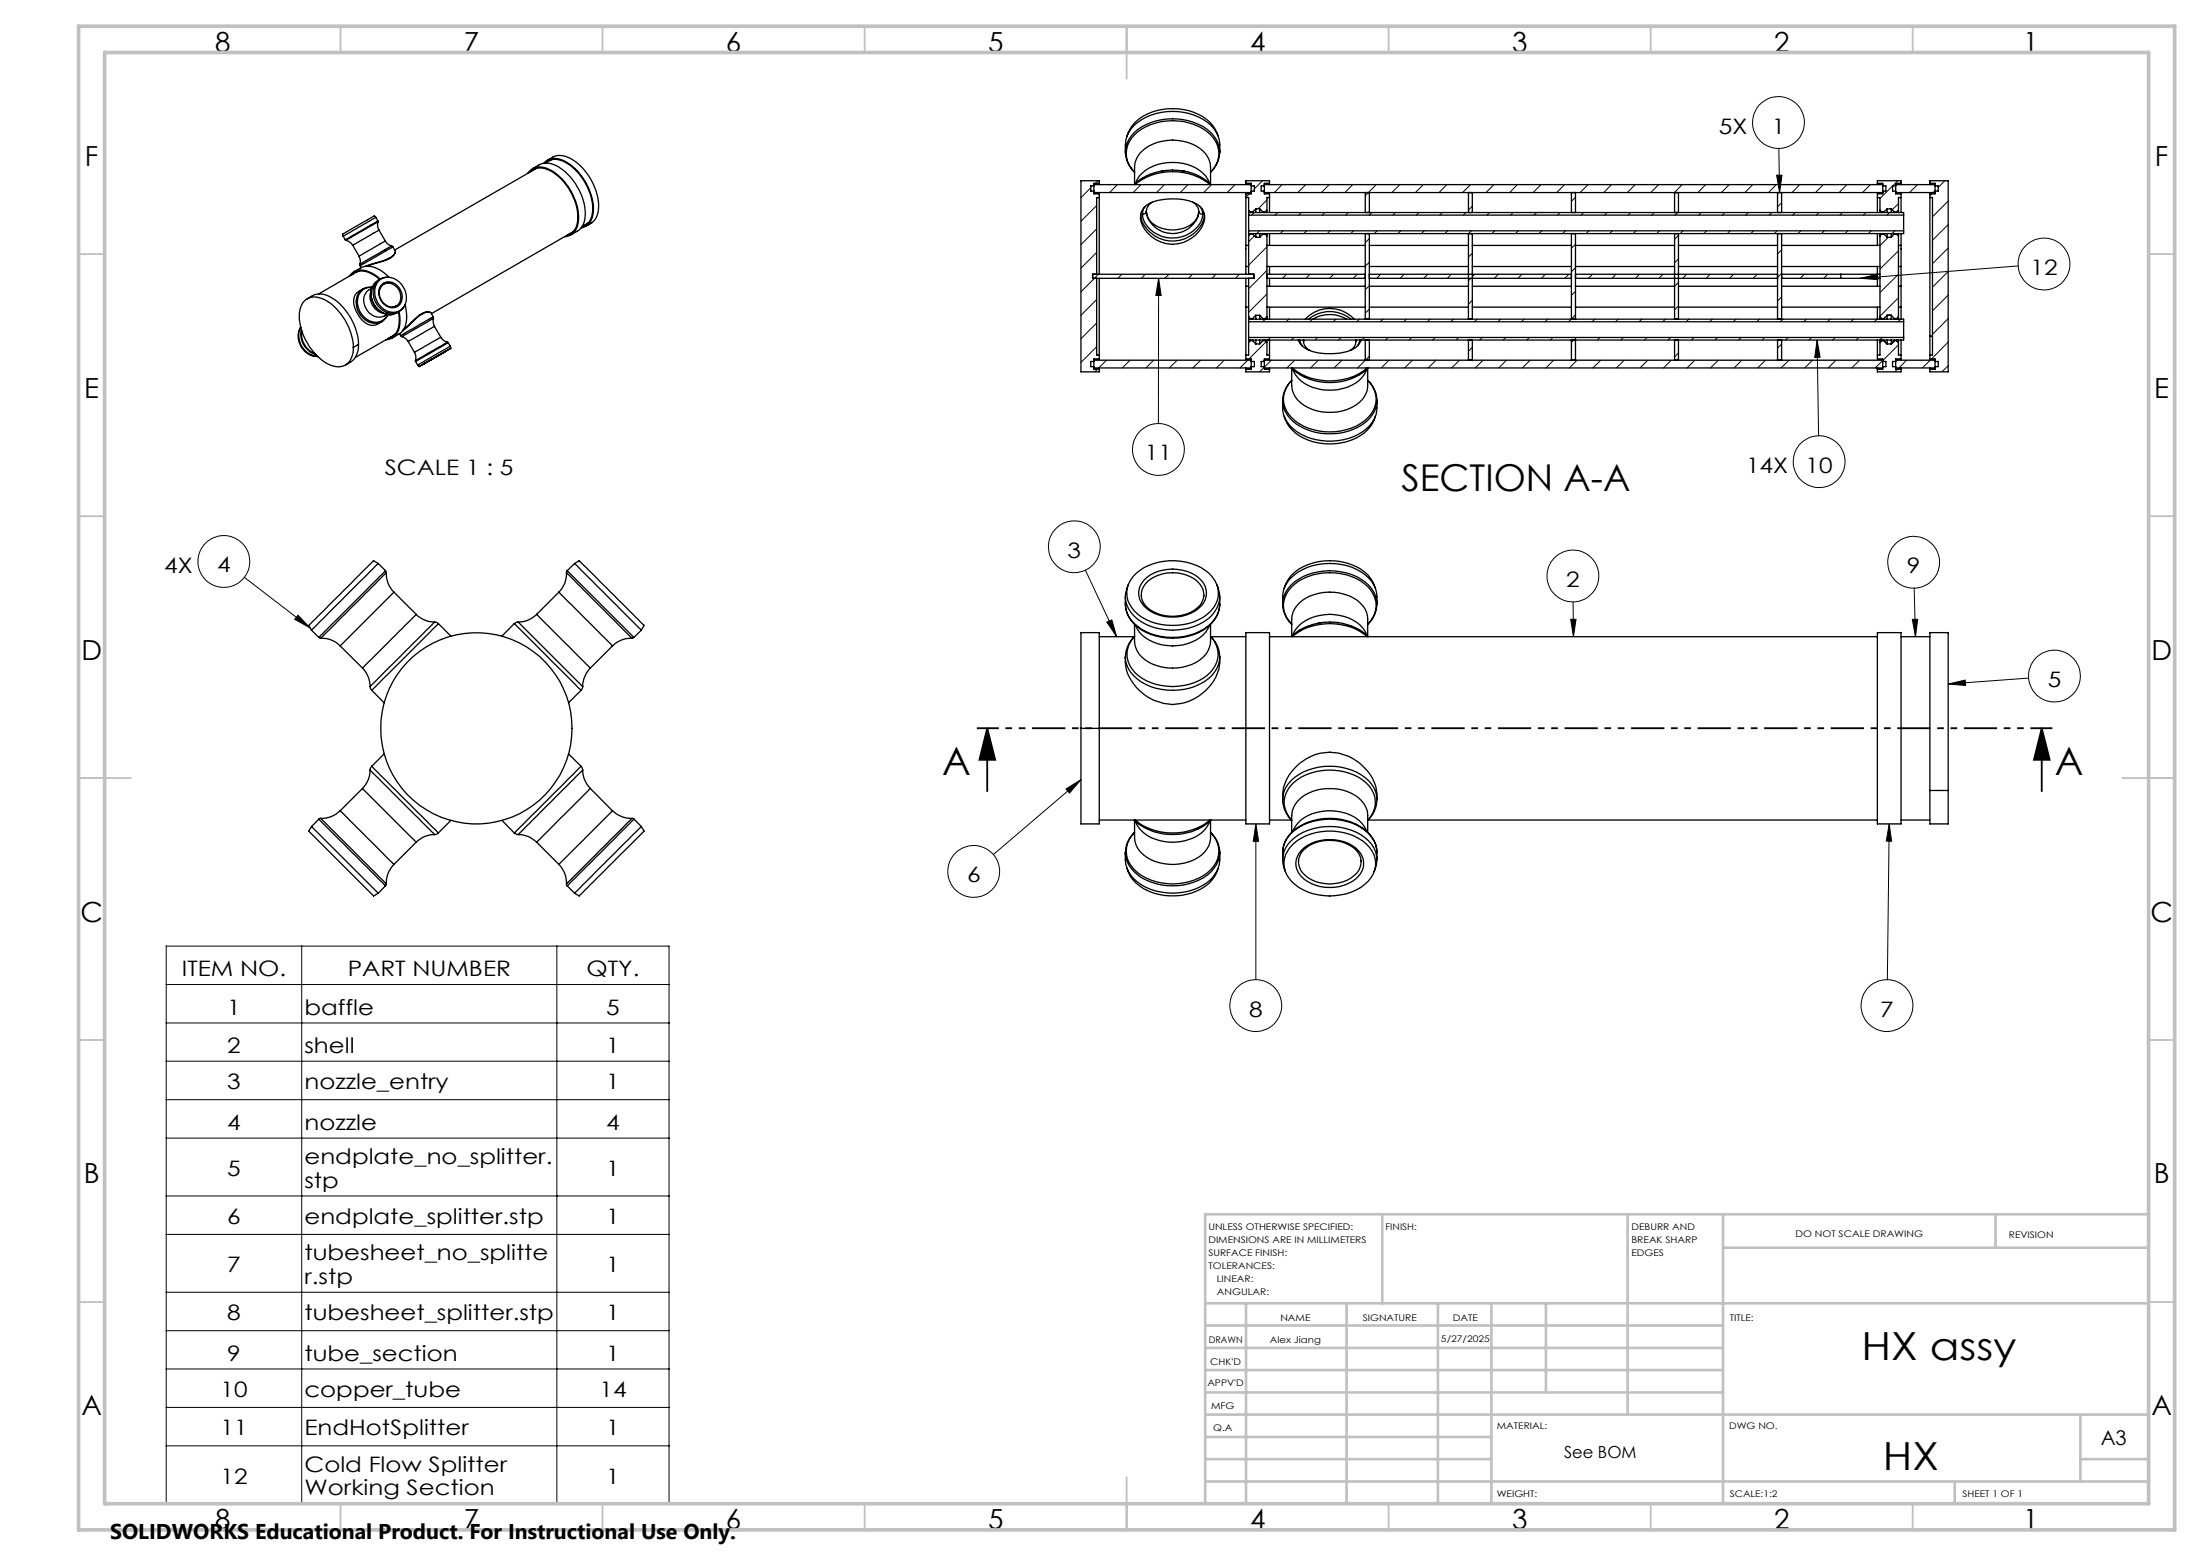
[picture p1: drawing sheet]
<svg xmlns="http://www.w3.org/2000/svg" width="420mm" height="297mm" viewBox="0 0 420 297" stroke-linecap="round" stroke-linejoin="round" font-family="sans-serif">
<g fill="none" stroke="#000" stroke-width=".25">
<path d="M100.7 33.1a2.97 2.97 0 0 1 4-.8 10.8 10.8 0 0 1 5.6 10.3 2.88 2.88 0 0 1-2.6 2.6M101.2 32.8a3.1 3.1 0 0 1 3.9-.1 10.6 10.6 0 0 1 5.1 9.8 2.79 2.79 0 0 1-2 2.4M101.6 32.2a4.2 4.2 0 0 1 5.9 .3 10.8 10.8 0 0 1 4.1 9.4l-.5 1.3a4.4 4.4 0 0 1-2.2 1.6M101.8 32.3l-.3 .3M102.6 32.1l-27.3 15.6M103.8 31.2a3 3 0 0 1 3.9-.5 10.9 10.9 0 0 1 5.4 10.4 2.84 2.84 0 0 1-2.2 2.4M104.5 30.6a3.7 3.7 0 0 1 4.7-.2 11.1 11.1 0 0 1 5 9.6l-.2 1a2.7 2.7 0 0 1-1.3 1.6M104.6 30.8l-.3 .2M104.6 30.8l-.3 .1M104.7 30.7l-.1 .1M105.4 30.4l-1.3 .7a3.2 3.2 0 0 1 4.2 .1 10.8 10.8 0 0 1 4.7 9.5 2.77 2.77 0 0 1-1.9 2.6l1.2-.8M208.7 35.2h30.1"/>
<path d="M208.7 36.8h30.1M208.7 35.5h-.6v1h.6M209.8 35v.2M209.8 37.7v14.6M209.8 35h-1.1v2h1.1v.7M209.8 35v-.5h-3.5v36.5h3.5v-.5M209.8 37.7h-.5v14.6M214.7 29a6.2 6.2 0 0 1 4-6.6 11.6 11.6 0 0 1 12.4 1.5 5.7 5.7 0 0 1 1.7 5.1M214.7 29l.1 .3M214.8 29.3a5.5 5.5 0 0 0 1.7 3.6M215.1 26a7.7 7.7 0 0 1 6.6-5.1 10.3 10.3 0 0 1 9.8 3.2l1 1.9M216.4 35.2a11.1 11.1 0 0 1 12.1-1.8l1.6 1 1 .8"/>
<path d="M216.5 35.2v-3.3a5 5 0 0 1 3.6-4.4 9.1 9.1 0 0 1 10 1.9 4.3 4.3 0 0 1 .9 2.5v3.3M216.6 35.2a11.5 11.5 0 0 1 14.3 0M216.7 34.9a6.7 6.7 0 0 1 6.1-3.9 7.9 7.9 0 0 1 7.7 3.3l.3 .7M218.4 39.5l-.3 .9-.1 .5M218.8 39.2a10.9 10.9 0 0 1 9.6-.3 3.1 3.1 0 0 1 .9 4.5 6.3 6.3 0 0 1-6.4 3.2 6.3 6.3 0 0 1-5.3-4.9 2.72 2.72 0 0 1 1.2-2.5zM219.9 38.6a2.11 2.11 0 0 0-1.2 1.9M222 32.6h-.2M225.5 32.6l.5 .1M227.5 38.6a2.08 2.08 0 0 1 1.3 1.9M229 39.5l.4 .9 .1 .5M232.7 29a5.1 5.1 0 0 1-1.7 3.9 4.9 4.9 0 0 0-.6-7.8 11.3 11.3 0 0 0-13.9 .6 4.8 4.8 0 0 0 0 7.2M232.8 29a6.5 6.5 0 0 0-4.9-5.6 11.5 11.5 0 0 0-11.5 1.9 5.2 5.2 0 0 0-1.7 3.7"/>
<path d="M237.7 35v.2M237.7 37.7v9.1M237.7 37.7h.6v2.4M237.7 35h1.1v2h-1.1v.7M237.7 35v-.5h4.6v.5M238.8 35.5h.6v1h-.6M239.6 39.9v.7M239.6 39.9h.8M239.6 39.9l-.6 .6M240.4 39.9v.7M240.4 39.9l.6 .6M241.3 35.2h118"/>
<path d="M241.3 36.8h118M241.3 35.5h-.6v1h.6M242.3 35v.2M242.3 37.7v2.9M242.3 37.7h-.5v2.4M242.3 35h-1v2h1v.7M260.5 36.8v3.8M261.3 36.8v3.8M280.2 36.8v3.8M281 36.8v3.8M299.9 36.8v3.8M300.6 36.8v3.8"/>
<path d="M319.5 36.8v3.8M320.3 36.8v3.8M339.2 36.8v3.8M340 36.8v3.8M358.2 35v.2M358.2 37.7v2.9M358.2 35h1.1v2h-1.1v.7M358.2 35v-.5h4.6v.5M358.2 37.7h.5v2.4M359.3 35.5h.6v1h-.6M360.1 39.9v.7M360.1 39.9h.8"/>
<path d="M360.1 39.9l-.6 .6M360.9 39.9v.7M360.9 39.9l.6 .6M361.7 35.2h7.6M361.7 36.8h7.6M361.7 35.5h-.6v1h.6M362.8 35v.2M362.8 37.7v2.9M362.8 35h-1.1v2h1.1v.7M362.8 37.7h-.5v2.4M368.3 35v.2M368.3 37.7v26.5"/>
<path d="M368.3 35h1v2h-1v.7M368.3 35v-.5h3.5v36.5h-3.5v-.5M368.3 37.7h.5v30.1h-.5M369.3 35.5h.6v1h-.6M58 57.6a3.3 3.3 0 0 1 4.3-.2 11.1 11.1 0 0 1 5 10 2.93 2.93 0 0 1-4.5 2.2 11.3 11.3 0 0 1-5.7-9.8l.2-1zM58.6 57a3.9 3.9 0 0 1 5.2 .1 11.4 11.4 0 0 1 4.6 8.7M65.5 45.1l.4 .7M65.9 45.8l.1 .1a1.98 1.98 0 0 1 1.3 .9M66.6 52.7a2.97 2.97 0 0 1 4.1-.7l1 .6 .9 .7M67.1 52.5a3.1 3.1 0 0 1 3.9-.2l1.4 1M67.5 51.9a3.8 3.8 0 0 1 3.9-.9l1.6 .8 1.3 1.1M67.8 52l-.4 .3"/>
<path d="M68.5 48.9a2.55 2.55 0 0 1 .2 1.8h.1M68.5 51.7l-7.7 4.4M68.7 50.7l.2 .4M69.3 55.1a2.45 2.45 0 0 0-1.7 1.5 5 5 0 0 0 2.7 5.3l.4 .2a1.71 1.71 0 0 0 1.4-.3l.8-.4M69.3 55.1a3.5 3.5 0 0 0-.1 5.5 3.1 3.1 0 0 0 3.7 .8M69.4 55.1h-.1M70.8 55.6a4.1 4.1 0 0 0 2.2 4.1M70.9 55a2.68 2.68 0 0 0-.8 4.3 2.54 2.54 0 0 0 3.7 .7M71 54.9a2.72 2.72 0 0 0-2.6 3.8 3.6 3.6 0 0 0 4.2 2.7l1-.7 .4-.7-.4 .7-.7 .7M71 54.9h-1l-.6 .2M71 54.8a3.4 3.4 0 0 0 2.2 5M71 54.7a3.9 3.9 0 0 0 4 5.3"/>
<path d="M71.7 41.5l-6.2 3.6M71.7 41.5l-.4-.3-5.9 3.5 .1 .4M71.7 41.5l.4 .7M72.1 42.2v.1a1.97 1.97 0 0 0 .2 1.6M72.1 42.2l-6.2 3.6M72.1 53.8a2.93 2.93 0 0 1 4.6 .6 3.3 3.3 0 0 1-.4 4.9 3.5 3.5 0 0 1-4.8-3.5l.1-.9zM72.1 42.3l-6.1 3.6M72.3 43.9l-5 2.9 1.2 2.1 5-2.9M72.3 43.9l1.2 2.1M72.5 53.3l-.9 .6-.6 .8M72.7 54.7a1.96 1.96 0 0 1 3.2 .3 2.13 2.13 0 0 1-.9 3.6M72.8 54.7a2.59 2.59 0 0 0 2.2 3.9"/>
<path d="M73 54.2a2.43 2.43 0 0 1 3.6 1.6 2.06 2.06 0 0 1-1.8 2.9 2.83 2.83 0 0 1-2.1-4.2zM73 59.7l1.3 .4 .7-.1M73.5 46l.6 .6 .6 .3M73.8 52.9a2.73 2.73 0 0 0-2.5 3.7 3.7 3.7 0 0 0 4.4 3.1l.4-.2M74.4 49.2l-1.2 .5-3.5 1.1M74.4 49.3l-4.4 1.5M74.4 49.2v.1M74.7 46.9l.3 .2M74.7 46.9l-6 3.5M75 47.1l.4 .8v.3l-.4 .6-.6 .4M75 47.1l-6.3 3.6M75.4 48.4l-1 .9"/>
<path d="M75.4 48.2v.2M75.6 58.4l-.6 .2M75.7 59.7l-.7 .3M76 59.5a4.8 4.8 0 0 1-1 4.7l-.9 .4M76.1 59.5l-.4 .2M76.2 59.5a5 5 0 0 1-1 4.8l-.8 .4-.7 .2M77 58.6l-.9 .9M77.3 58.2a5.7 5.7 0 0 1-.6 5l-.3 .4-1.6 .9M80.5 59.9l-3.6 3M80.5 59.9h.1M80.6 59.9a1.42 1.42 0 0 1 1.6-.3l.5 .9M80.6 59.9l-1.2 .9-2.6 2.3"/>
<path d="M81.9 59.5h-.5l-.9 .4M108.9 44.6l-.5 .2M109.5 44.1l-27.2 15.8M111.8 43l-.5 .1M113 42.5l-1.3 .7M208.5 52.3h30.8v.8h-30.8zM209.3 53.1v14.7h.5M209.8 53.1v14.7M217.7 40.9a5.9 5.9 0 0 0 5.5 5.1 6.4 6.4 0 0 0 6.6-4.3v-.8M218 40.9a5.3 5.3 0 0 0 4.7 4.5 5.9 5.9 0 0 0 6.7-4l.1-.5M218.8 40.4a.63 .63 0 0 1-.8 .5M218.8 40.4a4 4 0 0 0 3.7 3.4 5.6 5.6 0 0 0 6-2.3l.2-1.1"/>
<path d="M218.8 40.4a5.1 5.1 0 0 0 7.4 3.6 4.6 4.6 0 0 0 2.5-3.6M228.7 40.4a.69 .69 0 0 0 .8 .5M237.7 58.6v9.2M237.7 53.1v1.5M237.7 50.9v1.4M237.7 54.6v4M237.7 46.8v4.1M237.7 54.6h.6M237.7 58.6h.6M237.7 46.8h.6M237.7 50.9h.6M238.3 41.1v3"/>
<path d="M238.3 40.1v.5M238.3 44.6v.4M238.3 40.6h125v.5M238.3 40.6v.5M238.3 44.1v.5M238.3 45v7.3M238.3 53.1v7.4M238.3 41.1h125M238.3 44.1h125M238.3 40.1l.3 .4M238.6 40.5v.1M238.6 44.7l-.3 .3"/>
<path d="M238.6 44.7h.4M238.6 44.6v.1M238.6 40.5h.4M239 40.5v.1M239 44.6v.1M239 44.7l.6 .6M239.6 44.6v.7M239.6 45.3h.8M240.4 44.6v.7M241 40.5v.1M241 44.7h.4M241 44.7l-.6 .6"/>
<path d="M241 40.5h.4M241 44.6v.1M241.4 40.5v.1M241.4 44.6v.1M241.4 44.7l.4 .3M241.8 44.6v.4M241.8 40.1v.5M241.8 54.6h18.7M241.8 58.6h18.7M241.8 46.8h18.7M241.8 50.9h18.7M241.8 53.1h18.7"/>
<path d="M241.8 45v15.5M241.8 52.3h18.7M241.8 40.1l-.4 .4M242.3 44.6v2.2M242.3 50.9v1.4M242.3 53.1v1.5M242.3 58.6v2.3M260.5 44.6v16.3M261.3 54.6h18.9M261.3 58.6h18.9M261.3 46.8h18.9M261.3 50.9h18.9"/>
<path d="M261.3 53.1h38.6M261.3 52.3h38.6M261.3 44.6v16.3M280.2 44.6v16.3M281 54.6h18.9M281 58.6h18.9M281 46.8h18.9M281 50.9h18.9M281 44.6v16.3M299.9 44.6v16.3M300.6 54.6h18.9M300.6 58.6h18.9"/>
<path d="M300.6 46.8h18.9M300.6 50.9h18.9M300.6 53.1h38.6M300.6 52.3h38.6M300.6 44.6v16.3M319.5 44.6v16.3M320.3 54.6h18.9M320.3 58.6h18.9M320.3 46.8h18.9M320.3 50.9h18.9M320.3 44.6v16.3M339.2 44.6v16.3"/>
<path d="M340 54.6h18.7M340 58.6h18.7M340 46.8h18.7M340 50.9h18.7M340 53.1h18.7M340 52.3h18.7M340 44.6v16.3M351.3 52.3v.8M358.2 58.6v2.3M358.2 53.1v1.5M358.2 50.9v1.4M358.2 44.6v2.2"/>
<path d="M358.7 40.1v.5M358.7 44.6v.4M358.7 45v15.5M358.7 40.1l.4 .4M359.1 40.5v.1M359.1 44.7h.4M359.1 40.5h.4M359.1 44.7l-.4 .3M359.1 44.6v.1M359.5 40.5v.1M359.5 44.6v.1M359.5 44.7l.6 .6"/>
<path d="M360.1 44.6v.7M360.1 45.3h.8M360.9 44.6v.7M361.5 40.5v.1M361.5 44.7h.4M361.5 40.5h.4M361.5 44.7l-.6 .6M361.5 44.6v.1M361.9 40.5v.1M361.9 44.6v.1M361.9 44.7l.4 .3M362.3 44.6v.4"/>
<path d="M362.3 40.1v.5M362.3 54.6h.5M362.3 58.6h.5M362.3 46.8h.5M362.3 50.9h.5M362.3 45v15.5M362.3 40.1l-.4 .4M362.8 44.6v2.2M362.8 50.9v3.7M362.8 58.6v2.3M362.8 54.6v4M362.8 46.8v4.1"/>
<path d="M363.3 41.1v3M363.3 44.1v.5h-125M57.4 62.4a3.8 3.8 0 0 0 3.2 5.6M57.4 62.4a4 4 0 0 0 3.2 5.6M57.5 62.9a4.1 4.1 0 0 0 2.8 4.8M57.6 63.1a4.2 4.2 0 0 0 2.5 4.4M68.4 65.8a3.8 3.8 0 0 1-2.5 3.9M68.4 65.8l-1 .5M74.9 64.3l-.5 .1M75.4 63.8l-7.6 4.4M76.2 63.7l.2 .4M76.4 64.1l.3 .2"/>
<path d="M76.7 64.3l.9 .5 .3 .4M77.9 65.2l5-2.9 1.2 2-5 3M77.9 65.2l1.2 2.1M79.1 67.3l.2 .4v1.1M79.3 68.8v.2M79.3 69l.4 .7M79.7 69.7l.3 .3M80 69.9l6-3.4-6 3.5zM80.8 69.5h.1M82.7 60.5v.3M82.7 60.5l-6.3 3.6M82.9 62.3l-.2-.8v-.7l-6 3.4"/>
<path d="M84.1 64.3l.6 .7 .7 .3M85.2 67l-4.4 2.5M85.2 67h.1M85.4 65.3l.1 .1M85.4 65.3l-6.1 3.6M85.5 65.4l-6.2 3.6M85.5 65.4l.4 .7M85.9 66.1l-6.2 3.6M85.9 66.1l.1 .4M208.7 70.2h30.1M208.7 68.8h30.1M208.7 69h-.6v1h.6"/>
<path d="M209.8 70.2v.3M209.8 67.8v.7h-1.1v2h1.1M237.7 70.2v.3M237.7 67.8v.7h1.1v2h-1.1M237.7 70.5v.5h4.6v-.5M238.3 61.4v3M238.3 60.5v.4M238.3 64.9v.5M238.3 60.9h125v.5M238.3 61.4h125M238.3 64.4h125M238.3 60.9v.5"/>
<path d="M238.3 64.4v.5M238.3 65.4v2.4h-.6M238.3 60.5l.3 .3M238.6 64.9v.1M238.6 60.8v.1M238.6 65l-.3 .4M238.6 65h.4M238.6 60.8h.4M238.8 69h.6v1h-.6M239 60.8v.1M239 64.9v.1M239 65l.6 .6"/>
<path d="M239.6 60.2v.7M239.6 64.9v.7M239.6 65.6h.8M239.6 60.2h.8M239.6 60.2l-.6 .6M240.4 60.2v.7M240.4 64.9v.7M240.4 60.2l.6 .6M241 64.9v.1M241 60.8v.1M241 65h.4M241 65l-.6 .6"/>
<path d="M241 60.8h.4M241.3 70.2h118M241.3 68.8h118M241.3 69h-.6v1h.6M241.4 60.8v.1M241.4 64.9v.1M241.4 65l.4 .4M241.8 64.9v.5M241.8 60.5v.4M241.8 65.4v2.4h.5M241.8 60.5l-.4 .3M242.3 70.2v.3"/>
<path d="M242.3 64.9v2.9M242.3 67.8v.7h-1v2h1M244.8 76.4a6.4 6.4 0 0 0 4.4 6.9 11.7 11.7 0 0 0 11.5-1.5 5.7 5.7 0 0 0 2-5.4 5.4 5.4 0 0 0-1.7-3.8 4.9 4.9 0 0 1-.6 7.7 11.4 11.4 0 0 1-13.3 0 4.9 4.9 0 0 1-.6-7.7l-.2 .1a5.5 5.5 0 0 0-1.5 4.1M245 79.4a7.3 7.3 0 0 0 5.6 4.9 11.1 11.1 0 0 0 10.3-2.2 5.8 5.8 0 0 0 1.6-2.7M246.5 70.2a11.1 11.1 0 0 0 12.9 1.3M246.5 70.3v3.3a4.9 4.9 0 0 0 3.2 4.2 9.2 9.2 0 0 0 10.2-1.4 4.2 4.2 0 0 0 1.1-2.8v-3.3M246.6 70.2a11.5 11.5 0 0 0 14.3 0M246.7 70.5a6 6 0 0 0 4.7 3.7 9 9 0 0 0 8.5-2.1l.9-1.5M247.8 64.9a3.8 3.8 0 0 0 2.9 2.3 12.4 12.4 0 0 0 7.4-.5 2.87 2.87 0 0 0 1.6-1.8M248 64.9l.5 1.1M248.7 64.9v.2M248.7 65a1.93 1.93 0 0 0 1.3 1.9"/>
<path d="M248.8 64.9l-.1 .2M249.1 60.9a6.3 6.3 0 0 1 9.3 0M249.7 60.9a6.3 6.3 0 0 1 8.1 0M250.5 60.9a6.2 6.2 0 0 1 6.4 0M258.7 64.9l.1 .2M258.8 65a2.01 2.01 0 0 1-1.2 1.9M258.8 64.9v.2M259.5 64.9l-.4 1.1M260.5 64.9v3.9M261.1 70.2l-1.7 1.3M261.3 64.9v3.9M262.7 76.4a5.9 5.9 0 0 1-3.5 5.1 11.3 11.3 0 0 1-13.1-1.7 5 5 0 0 1-1.3-3.1"/>
<path d="M280.2 64.9v3.9M281 64.9v3.9M299.9 64.9v3.9M300.6 64.9v3.9M319.5 64.9v3.9M320.3 64.9v3.9M339.2 64.9v3.9M340 64.9v3.9M358.2 70.2v.3M358.2 64.9v2.9M358.2 67.8v.7h1.1v2h-1.1M358.2 70.5v.5h4.6v-.5"/>
<path d="M358.7 60.5v.4M358.7 64.9v.5M358.7 65.4v2.4h-.5M358.7 60.5l.4 .3M359.1 64.9v.1M359.1 60.8v.1M359.1 65h.4M359.1 60.8h.4M359.1 65l-.4 .4M359.3 69h.6v1h-.6M359.5 60.8v.1M359.5 64.9v.1"/>
<path d="M359.5 65l.6 .6M360.1 64.9v.7M360.1 60.2v.7M360.1 65.6h.8M360.1 60.2h.8M360.1 60.2l-.6 .6M360.9 64.9v.7M360.9 60.2v.7M360.9 60.2l.6 .6M361.5 64.9v.1M361.5 60.8v.1M361.5 65h.4"/>
<path d="M361.5 60.8h.4M361.5 65l-.6 .6M361.7 70.2h7.6M361.7 68.8h7.6M361.7 69h-.6v1h.6M361.9 60.8v.1M361.9 64.9v.1M361.9 65l.4 .4M362.3 64.9v.5M362.3 60.5v.4M362.3 65.4v2.4h.5M362.3 60.5l-.4 .3"/>
<path d="M362.8 70.2v.3M362.8 64.9v2.9M362.8 67.8v.7h-1.1v2h1.1M363.3 61.4v3M363.3 64.4v.5h-125M368.3 70.2v.3M368.3 64.2v3.6M368.3 67.8v.7h1v2h-1M368.3 64.2h.5M369.3 69h.6v1h-.6M72.2 107.6l-1-.5-12.3 12.3 .5 .9M72.2 107.6l-12.8 12.7"/>
<path d="M72.2 107.6l1.4 1.3M73.6 108.9l.1 .4M73.6 108.9l-12.7 12.8M73.7 109.3a5 5 0 0 0 1.5 3.7M73.7 109.3l-12.5 12.5M75.2 113l-10.3 10.3M75.2 113l4.2 4.3M79.4 117.3a5 5 0 0 0 3.5 1.4M79.4 117.3l-10.2 10.2M82.9 118.7l.7 .3M82.9 118.7l-12.3 12.4M83.6 119l-12.7 12.8"/>
<path d="M83.6 119l2.4 2.4M98.1 119l12.8 12.8M98.1 119l-2.3 2.4M98.9 118.7l-.8 .3M98.9 118.7l12.3 12.4M102.4 117.3a5 5 0 0 1-3.5 1.4M102.4 117.3l10.2 10.2M106.6 113l10.3 10.3M106.6 113l-4.2 4.3M108.1 109.3a4.8 4.8 0 0 1-1.5 3.7M108.1 109.3l12.5 12.5M108.2 108.9l-.1 .4"/>
<path d="M108.2 108.9l12.8 12.8M109.6 107.6l.9-.6 8.3 8.2 4.1 4.2-.5 .9M109.6 107.6l12.8 12.7M109.6 107.6l-1.4 1.3M214.7 113.9a6.1 6.1 0 0 0 4 6.6 11.5 11.5 0 0 0 12.5-1.6 5.4 5.4 0 0 0 1.6-3.5M214.8 115a5.6 5.6 0 0 0 2.7 5M215.3 111.7a5.1 5.1 0 0 0 1.7 6.4 11.5 11.5 0 0 0 14.2-.6 5 5 0 0 0 1-5.8M216.5 119.2v3.2a5 5 0 0 0 3.6 4.4 9.1 9.1 0 0 0 10-1.9 4.5 4.5 0 0 0 .9-2.5v-3.2M216.7 119.3a6.7 6.7 0 0 0 6.1 3.9 8.5 8.5 0 0 0 7.3-2.6l.7-1.2M216.8 109.5a11.2 11.2 0 0 1 14 0 4.9 4.9 0 0 1-.4 7.7 11.4 11.4 0 0 1-13.3 0 4.9 4.9 0 0 1-.3-7.7zM218.3 110.7a8.1 8.1 0 0 1 10.9 0 3.7 3.7 0 0 1-1.2 6 8.2 8.2 0 0 1-9.7-1 3.5 3.5 0 0 1 0-5zM229.7 113.7a4.1 4.1 0 0 1-3 3.4 7.6 7.6 0 0 1-8.2-1.5 2.82 2.82 0 0 1-.7-1.9"/>
<path d="M229.7 113.7a4.3 4.3 0 0 0-3.4-4 7.3 7.3 0 0 0-7.7 1.7 3.1 3.1 0 0 0-.8 2.3M229.7 113.7v.1M232.8 115.4a5.7 5.7 0 0 1-2.8 4.6M232.8 113.9v1.5M245 112.3a7.1 7.1 0 0 1 5.6-4.8 11 11 0 0 1 10.5 2.3 6.4 6.4 0 0 1 1.4 2.5M252.1 118.8l-.4 .1M255.2 118.8h.1M262.7 115.1a5.3 5.3 0 0 1-1.7 4.1 4.9 4.9 0 0 0-.6-7.8 11.3 11.3 0 0 0-13.9 .6 4.8 4.8 0 0 0 0 7.2 6.6 6.6 0 0 1-.7-8.3 10.9 10.9 0 0 1 11.1-3 7.9 7.9 0 0 1 5.6 4.5l.2 1.5v1.4M262.7 115.1a6.2 6.2 0 0 0-3.8-5 11.9 11.9 0 0 0-11.9 1 5.4 5.4 0 0 0-2.2 4.2M59.4 120.3l1.5 1.4M60.9 121.7l.3 .1M61.2 121.8a5 5 0 0 1 3.7 1.5"/>
<path d="M64.9 123.3l4.3 4.2M69.2 127.5a5.2 5.2 0 0 1 1.4 3.6M70.6 131.1l.3 .7M70.9 131.8l2.4 2.4M110.9 131.8l-2.4 2.4M111.2 131.1l-.3 .7M112.6 127.5a5.2 5.2 0 0 0-1.4 3.6M116.9 123.3l-4.3 4.2M120.6 121.8a5.1 5.1 0 0 0-3.7 1.5M121 121.7l-.4 .1M122.4 120.3l-1.4 1.4M206.3 139v18.3h3.5v-18.3"/>
<path d="M206.3 139v-18.2h3.5v18.2M206.3 139h3.5M209.8 121.5h6.6M216.5 121.4a5.6 5.6 0 0 0-1.7 4.1M216.5 121.5a4.8 4.8 0 0 0 .6 7.4 11.1 11.1 0 0 0 13.9-.6 4.7 4.7 0 0 0 0-6.8M217.5 120a11.7 11.7 0 0 0 12.5 0M231 121.5a5.3 5.3 0 0 1 1.7 3.7M231.1 121.5h6.6M232.8 125.2a8.4 8.4 0 0 1-4 7.7l-.4 .2a8.8 8.8 0 0 1-11-1.3 8.2 8.2 0 0 1-2.7-6.4M232.8 125.4a6.2 6.2 0 0 1-4 5.2 11.7 11.7 0 0 1-11.8-1 5.4 5.4 0 0 1-2.3-4.1M237.7 120.8h4.6v36.5h-4.6zM242.3 121.5h115.9"/>
<path d="M246.5 121.5v-3.4a5.4 5.4 0 0 1 4.4-4.7 9.1 9.1 0 0 1 8.7 1.7 4 4 0 0 1 1.4 3v3.4M246.6 121.5a11.4 11.4 0 0 1 14.3 0M246.7 121.2a6.8 6.8 0 0 1 6.1-3.9 8 8 0 0 1 7.7 3.2l.3 .8M259.3 120.2a11.3 11.3 0 0 0-12.4 .9l-.4 .4M259.4 120.2l1.7 1.3M358.2 120.8h4.6v36.5h-4.6zM362.8 121.5h5.5M59.4 157.8l-.5 .8 5.6 5.6 6.8 6.8 .9-.5M59.4 157.8l12.8 12.7M60.9 156.3l12.7 12.8M60.9 156.3l-1.5 1.5M61.2 156.2l-.3 .1"/>
<path d="M61.2 156.2l12.5 12.5M64.9 154.8a5.1 5.1 0 0 1-3.7 1.4M64.9 154.8l10.3 10.2M69.2 150.5l10.2 10.3M69.2 150.5l-4.3 4.3M70.6 147a5 5 0 0 1-1.4 3.5M70.6 147l12.3 12.3M70.9 146.3l-.3 .7M70.9 146.3l12.7 12.7M73.3 143.9l-2.4 2.4M82.9 159.3a4.8 4.8 0 0 0-3.5 1.5M83.6 159l-.7 .3"/>
<path d="M86 156.6l-2.4 2.4M95.8 156.6l2.3 2.4M98.1 159l.8 .3M98.9 159.3a4.8 4.8 0 0 1 3.5 1.5M108.5 143.9l2.4 2.4M110.9 146.3l.3 .7M110.9 146.3l-12.8 12.7M111.2 147a5 5 0 0 0 1.4 3.5M111.2 147l-12.3 12.3M112.6 150.5l-10.2 10.3M112.6 150.5l4.3 4.3M116.9 154.8a5.3 5.3 0 0 0 3.7 1.4"/>
<path d="M116.9 154.8l-10.3 10.2M120.6 156.2l.4 .1M120.6 156.2l-12.5 12.5M121 156.3l-12.8 12.8M121 156.3l1.4 1.5M122.4 157.8l.5 .8-8.2 8.3-4.2 4.1-.9-.5M122.4 157.8l-12.8 12.7M209.8 156.5h27.9M216.4 156.5l1.6 1.2M216.5 158.9a5.4 5.4 0 0 0-1.7 4.2M216.5 156.6v3.3a4.9 4.9 0 0 0 3.1 4.2 9.3 9.3 0 0 0 10.3-1.5 4.1 4.1 0 0 0 1.1-2.7v-3.3M216.5 158.9a4.9 4.9 0 0 0 .6 7.7 11.2 11.2 0 0 0 13.9-.6 4.8 4.8 0 0 0 0-7.1"/>
<path d="M216.6 156.5a11.5 11.5 0 0 0 14.3 0M218.1 157.8a11.7 11.7 0 0 0 10.5 .5M230.8 156.8a6.1 6.1 0 0 1-4.7 3.7 9 9 0 0 1-8.5-2.1l-.9-1.6M231 158.9a5.4 5.4 0 0 1 1.7 3.6M231.1 156.5l-1.5 1.2-1 .6M242.3 156.5h4.1M244.8 152.6a6.1 6.1 0 0 1 3.8-5.2 11.5 11.5 0 0 1 12.6 1.6 5.1 5.1 0 0 1-.2 7.6M246.5 158.9v-3.3a5.3 5.3 0 0 1 4-4.5 9.1 9.1 0 0 1 9.4 1.8 4.1 4.1 0 0 1 1.1 2.7v3.3M246.5 156.6a4.9 4.9 0 0 1 1-7.7 11.2 11.2 0 0 1 13.2 .5 4.8 4.8 0 0 1 .3 7.2M246.7 158.6a6.4 6.4 0 0 1 5.6-3.7 8.1 8.1 0 0 1 8 2.8l.5 .9M247.5 158.1a5.8 5.8 0 0 0-2.7 4.3M247.5 158a11.5 11.5 0 0 1 12.5 0"/>
<path d="M260 158a6 6 0 0 1 2.7 4.8M261.1 156.5h97.1M262.7 152.6a8.6 8.6 0 0 0-4.6-7.8 9.1 9.1 0 0 0-13.3 6.7 5.9 5.9 0 0 0 1.7 5.1M362.8 156.5h5.5M368.3 150.9v-30.1h3.5v30.1M368.3 150.9v6.4h3.5v-6.4M368.3 150.9h3.5M73.6 169.1l-1.4 1.4M73.7 168.7l-.1 .4M75.2 165a5.1 5.1 0 0 0-1.5 3.7M79.4 160.8l-4.2 4.2M102.4 160.8l4.2 4.2"/>
<path d="M106.6 165a4.9 4.9 0 0 1 1.5 3.7M108.1 168.7l.1 .4M108.2 169.1l1.4 1.4M215.1 165.7a7.3 7.3 0 0 0 6 5 11.1 11.1 0 0 0 9.7-2.1 6.2 6.2 0 0 0 1.7-2.9M232.8 162.6a6.6 6.6 0 0 1-4.9 7.2 11.5 11.5 0 0 1-11.5-2.1 5.8 5.8 0 0 1-1.7-5l.1 .4M232.8 162.7a6.5 6.5 0 0 1-4.9 5.6 11.6 11.6 0 0 1-10.9-1.4 5.4 5.4 0 0 1-2.2-3.8M244.8 162.4a6.3 6.3 0 0 1 3.8-4.9 11.9 11.9 0 0 1 11.9 1 5.7 5.7 0 0 1 2.2 5.6M244.8 162.4v1.7M245.3 166.4a5.1 5.1 0 0 1 1.7-6.5 11.5 11.5 0 0 1 14.2 .6 5 5 0 0 1 1 5.9M246.8 161.1a11.1 11.1 0 0 1 13.9 0 4.8 4.8 0 0 1-.3 7.7 11 11 0 0 1-13.9-.6 4.8 4.8 0 0 1 .3-7.1zM248.3 162.3a8.1 8.1 0 0 1 10.9 0 3.6 3.6 0 0 1-.5 5.5 8.2 8.2 0 0 1-10.4-.5 3.4 3.4 0 0 1 0-5zM248.8 162.2a7.8 7.8 0 0 1 9.9-.1 3.2 3.2 0 0 1-.3 5 7.4 7.4 0 0 1-9.8-.5 3.2 3.2 0 0 1 .2-4.4z"/>
<path d="M259.7 164.3v.1"/>
<circle cx="90.9" cy="139" r="18.3"/>
</g>
<g fill="none" stroke="#000" stroke-width=".19">
<path d="M208.1 35.8l-1.8 1.9M208.7 35.2l-.2 .3M209.3 39.2l-3 3M209.5 34.5l-.5 .5M213.2 35.2l-1.5 1.6M217.7 35.2l-1.5 1.6M222.2 35.2l-1.5 1.6M226.7 35.2l-1.5 1.6M231.2 35.2l-1.5 1.6M235.7 35.2l-1.5 1.6M238.4 37l-.7 .7M238.9 36.5l-.2 .3"/>
<path d="M240.9 34.5l-1.5 1.6M241.8 38.2l-1.7 1.7M242.3 37.6l-.1 .1M244.7 35.2l-1.5 1.6M249.2 35.2l-1.6 1.6M253.6 35.2l-1.5 1.6M258.1 35.2l-1.5 1.6M262.6 35.2l-2.1 2.1M267.1 35.2l-1.5 1.6M271.6 35.2l-1.5 1.6M276.1 35.2l-1.5 1.6M280.6 35.2l-1.5 1.6"/>
<path d="M281 39.4l-.8 .7M285.1 35.2l-1.5 1.6M289.6 35.2l-1.5 1.6M294 35.2l-1.4 1.6M298.6 35.2l-1.6 1.6M300.6 37.6l-.7 .8M303 35.2l-1.5 1.6M307.5 35.2l-1.5 1.6M312 35.2l-1.5 1.6M316.5 35.2l-1.5 1.6M321 35.2l-1.5 1.6M325.5 35.2l-1.5 1.6"/>
<path d="M330 35.2l-1.5 1.6M334.5 35.2l-1.5 1.6M338.9 35.2l-1.4 1.6M339 33.4h1l-.4 3.4zM339.4 28.3l.2 8.5M340 38.7l-.8 .8M343.4 35.2l-1.5 1.6M347.9 35.2l-1.5 1.6M352.4 35.2l-1.5 1.6M356.9 35.2l-1.5 1.6M362.2 34.5l-3.5 3.4M362.3 38.9l-1.2 1.1"/>
<path d="M365.9 35.2l-1.5 1.6M368.7 37l-.4 .4M369.3 36.4l-.4 .4M371.1 34.5l-1.2 1.3M371.8 38.4l-3 3M209.3 43.7l-3 3M209.3 48.2l-3 3M209.3 57.2l-3 3M209.6 52.3l-3.3 3.4M214.1 52.3l-.8 .8M218.5 52.3l-.7 .8M221.1 53.1l.5 3.3h-1z"/>
<path d="M221.1 53.1v27.8M223.1 52.3l-.8 .8M227.5 52.3l-.7 .8M232 52.3l-.7 .8M236.5 52.3l-.7 .8M239.3 40.6l-.5 .5M239.4 45l-1.1 1.1M240.3 44.1l-.5 .5M241.8 47.1l-3.5 3.5M241.8 51.6l-3.5 3.5M241.8 56.1l-3.5 3.5M243.8 40.6l-.5 .5"/>
<path d="M244.8 44.1l-.5 .5M245.5 52.3l-.7 .8M248.3 40.6l-.5 .5M249.3 44.1l-.5 .5M250 52.3l-.8 .8M252.8 40.6l-.5 .5M253.8 44.1l-.5 .5M254.5 52.3l-.8 .8M257.3 40.6l-.5 .5M258.3 44.1l-.5 .5M259 52.3l-.8 .8M261.3 45.5l-.8 .8"/>
<path d="M261.3 50.1l-.8 .7M261.3 54.5l-.8 .8M261.3 59l-.8 .8M261.8 40.6l-.5 .5M262.8 44.1l-.5 .5M263.5 52.3l-.8 .8M266.3 40.6l-.5 .5M267.3 44.1l-.5 .5M267.9 52.3l-.7 .8M270.8 40.6l-.5 .5M271.7 44.1l-.4 .5M272.5 52.3l-.8 .8"/>
<path d="M275.2 40.6l-.5 .5M276.2 44.1l-.5 .5M276.9 52.3l-.7 .8M279.8 40.6l-.6 .5M280.7 53.1l-.5 .5M280.7 44.1l-.5 .5M281 57.3l-.8 .8M281 48.3l-.8 .8M281.4 52.3l-.4 .5M284.2 40.6l-.5 .5M285.2 44.1l-.5 .5M285.9 52.3l-.7 .8"/>
<path d="M288.7 40.6l-.5 .5M289.7 44.1l-.5 .5M290.4 52.3l-.7 .8M293.2 40.6l-.5 .5M294.2 44.1l-.5 .5M294.9 52.3l-.8 .8M297.7 40.6l-.5 .5M298.7 44.1l-.5 .5M299.4 52.3l-.8 .8M300.6 46.6l-.7 .8M300.6 51.1l-.7 .8M300.6 55.6l-.7 .8"/>
<path d="M302.2 40.6l-.5 .5M303.2 44.1l-.5 .5M303.9 52.3l-.8 .8M306.7 40.6l-.5 .5M307.7 44.1l-.5 .5M308.4 52.3l-.8 .8M311.2 40.6l-.5 .5M312.2 44.1l-.5 .5M312.8 52.3l-.7 .8M315.7 40.6l-.5 .5M316.7 44.1l-.5 .5M317.3 52.3l-.7 .8"/>
<path d="M320.3 53.9l-.8 .7M320.3 58.4l-.8 .8M320.3 44.9l-.8 .8M320.3 49.4l-.8 .8M320.3 40.4l-.6 .7M321.1 44.1l-.5 .5M321.8 52.3l-.7 .8M324.6 40.6l-.5 .5M325.6 44.1l-.5 .5M326.3 52.3l-.7 .8M329.1 40.6l-.5 .5M330.1 44.1l-.5 .5"/>
<path d="M330.8 52.3l-.7 .8M333.6 40.6l-.5 .5M334.6 44.1l-.5 .5M335.3 52.3l-.8 .8M338.1 40.6l-.5 .5M339.1 44.1l-.5 .5M340 47.7l-.8 .8M340 52.2l-.9 .9M340 56.7l-.8 .7M342.6 40.6l-.5 .5M343.6 44.1l-.5 .5M344.3 52.3l-.8 .8"/>
<path d="M347.1 40.6l-.5 .5M348.1 44.1l-.5 .5M348.8 52.3l-.8 .8M351.6 40.6l-.5 .5M352.6 44.1l-.5 .5M355 53.1l3.2-.8 .1 1.1zM356.1 40.6l-.5 .5M357 44.1l-.4 .5M360.3 45.3l-1.6 1.6M360.6 40.6l-.5 .5M361.6 44.1l-.5 .5M362.3 56.8l-3.6 3.6"/>
<path d="M362.3 47.9l-3.6 3.5M362.3 52.3l-3.6 3.5M371.8 47.3l-3 3M371.8 42.9l-3 3M371.8 51.8l-3 3M371.8 56.3l-3 3M385.1 50.8l-30.1 2.3M209.3 61.7l-3 3M209.3 66.2l-3 3M209.4 70.5l-.5 .5M211.2 68.8l-1.5 1.4M215.7 68.8l-1.6 1.4"/>
<path d="M220.1 68.8l-1.4 1.4M224.6 68.8l-1.5 1.4M229.1 68.8l-1.5 1.4M233.6 68.8l-1.5 1.4M238.1 68.8l-1.5 1.4M241.4 60.9l-.5 .5M241.6 65.2l-3.3 3.3M242.4 64.4l-.5 .5M242.6 68.8l-2.3 2.2M245.9 60.9l-.5 .5M246.9 64.4l-.5 .5M247.1 68.8l-1.5 1.4"/>
<path d="M250.4 60.9l-.5 .5M251.4 64.4l-.5 .5M251.6 68.8l-1.5 1.4M254.9 60.9l-.5 .5M255.9 64.4l-.5 .5M256.1 68.8l-1.5 1.4M259.4 60.9l-.5 .5M260.4 64.4l-.5 .5M261.3 68l-2.3 2.2M263.9 60.9l-.5 .5M264.9 64.4l-.5 .5M265 68.8l-1.4 1.4"/>
<path d="M268.4 60.9l-.5 .5M269.4 64.4l-.5 .5M269.5 68.8l-1.5 1.4M272.9 60.9l-.5 .5M273.9 64.4l-.5 .5M274 68.8l-1.5 1.4M277.4 60.9l-.5 .5M278.3 64.4l-.5 .5M278.5 68.8l-1.5 1.4M281 66.3l-.8 .8M281.9 60.9l-.5 .5M282.9 64.4l-.5 .5"/>
<path d="M283 68.8l-1.5 1.4M286.3 60.9l-.4 .5M287.3 64.4l-.5 .5M287.5 68.8l-1.5 1.4M290.8 60.9l-.5 .5M291.8 64.4l-.5 .5M292 68.8l-1.5 1.4M295.3 60.9l-.5 .5M296.3 64.4l-.5 .5M296.5 68.8l-1.5 1.4M299.8 60.9l-.5 .5M300.6 60.1l-.7 .8"/>
<path d="M300.8 64.4l-.9 .9M301 68.8l-1.5 1.4M304.3 60.9l-.5 .5M305.3 64.4l-.5 .5M305.5 68.8l-1.5 1.4M308.8 60.9l-.5 .5M309.8 64.4l-.5 .5M310 68.8l-1.6 1.4M313.3 60.9l-.5 .5M314.3 64.4l-.5 .5M314.4 68.8l-1.5 1.4M317.8 60.9l-.5 .5"/>
<path d="M318.8 64.4l-.5 .5M318.9 68.8l-1.5 1.4M320.3 67.4l-.8 .7M322.3 60.9l-.5 .5M323.3 64.4l-.5 .5M323.4 68.8l-1.5 1.4M326.7 60.9l-.5 .5M327.8 64.4l-.6 .5M327.9 68.8l-1.5 1.4M331.3 60.9l-.5 .5M332.2 64.4l-.4 .5M332.4 68.8l-1.5 1.4"/>
<path d="M335.7 60.9l-.5 .5M336.7 64.4l-.5 .5M336.9 68.8l-1.5 1.4M340 65.7l-.8 .7M340.2 60.9l-.5 .5M341.2 64.4l-.5 .5M341.4 68.8l-1.5 1.4M344.7 60.9l-.5 .5M345.7 64.4l-.5 .5M345.9 68.8l-1.5 1.4M346.7 64.9l.6 3.3h-1zM346.7 64.9l.3 18.3"/>
<path d="M349.2 60.9l-.5 .5M350.2 64.4l-.5 .5M350.3 68.8l-1.4 1.4M353.7 60.9l-.5 .5M354.7 64.4l-.5 .5M354.9 68.8l-1.6 1.4M358.2 60.9l-.5 .5M359.2 64.4l-.5 .5M362.1 70.5l-.5 .5M362.3 65.8l-4.5 4.4M362.7 60.9l-.5 .5M363.3 64.8l-.1 .1"/>
<path d="M363.8 68.8l-1.5 1.4M368.3 68.8l-1.5 1.4M371.8 60.8l-3 3M371.8 65.3l-3.2 3.2M371.8 69.8l-1.2 1.2M46.6 110.2l12.6 9.6M56.9 117.4l2.3 2.4-3-1.6zM207.1 108.8l6 12.7M211.2 118.7l1-.4 .9 3.2zM299.7 118.2h1l-.5 3.3zM300.2 114.9v6.6M364.9 118.2h1l-.4 3.3z"/>
<path d="M365.3 112.3l.2 9.2M371.8 130.6l3.2-.8 .1 1zM387.1 129.4l-15.3 1.2M203.4 150.6l2.9-1.8-2.2 2.6zM206.3 148.8l-16.8 14.3M239.6 157.3l.6 3.3h-1.1zM239.6 157.3v29.7M360.5 157.3l.5 3.3-1.1-.1zM360.5 157.3l-.3 29.7M31.7 180.6h96v106.4h-96zM31.7 187.9h96M31.7 195.3h96"/>
<path d="M57.6 180.6v106.4M106.3 180.6v106.4M31.7 202.6h96M31.7 209.9h96M31.7 217.2h96M31.7 228.3h96M31.7 235.6h96M31.7 246.7h96M31.7 254h96M31.7 261.3h96M31.7 268.6h96M31.7 276h96"/>
<circle cx="339.4" cy="23.4" r="4.9"/>
<circle cx="390" cy="50.4" r="4.9"/>
<circle cx="221.1" cy="85.8" r="4.9"/>
<circle cx="347.1" cy="88.1" r="4.9"/>
<circle cx="42.7" cy="107.2" r="4.9"/>
<circle cx="205" cy="104.4" r="4.9"/>
<circle cx="300.1" cy="109.9" r="4.9"/>
<circle cx="365.2" cy="107.3" r="4.9"/>
<circle cx="392.1" cy="129" r="4.9"/>
<circle cx="185.8" cy="166.3" r="4.9"/>
<circle cx="239.6" cy="191.9" r="4.9"/>
<circle cx="360.1" cy="191.9" r="4.9"/>
</g>
<path d="M188.4 139l1.5 6h-3zM188.4 139v12M389.6 139l1.5 6h-3zM389.6 139v12" fill="none" stroke="#000" stroke-width=".35"/>
<path d="M391.6 139h-205.2" fill="none" stroke="#000" stroke-width=".35" stroke-dasharray="6.3 1.3 1.3 1.3 1.3 1.3" stroke-dashoffset="2.2" stroke-linecap="butt"/>
<g fill="none" stroke="#c0c0c0" stroke-width=".35">
<path d="M65 5v5M115 5v5M165 5v5M215 5v10M265 5v5M315 5v5M365 5v5M15 48.5h5M410 48.5h5M15 98.5h5M410 98.5h5M15 148.5h10"/>
<path d="M405 148.5h10M15 198.5h5M410 198.5h5M15 248.5h5M410 248.5h5M65 287v5M115 287v5M165 287v5M215 282v10M265 287v5M315 287v5M365 287v5"/>
</g>
<g fill="none" stroke="#c0c0c0" stroke-width=".5">
<path d="M263.8 231.8v17M310.6 231.8v38.2M328.8 231.8v55.2M328.8 238.2h81.2M380.8 231.8v6.4M410 231.8h-180v55.2M230 248.8h180M230 257.3h98.8M230 253h98.8M237.8 248.8v38.2M257 248.8v38.2M274.4 248.8v38.2"/>
<path d="M284.6 248.8v38.2M295 248.8v17M230 265.8h98.8M230 261.5h98.8M230 278.5h54.6M230 274.3h54.6M230 270h180M397 278.5h13M397 270v12.8M230 282.8h180M373 282.8v4.2"/>
</g>
<path d="M15 5h400v287h-400zM20 10h390v277h-390z" fill="none" stroke="#c0c0c0" stroke-width=".7"/>
<g fill="#000">
<path d="M56.9 117.4l2.3 2.4-3-1.6zM299.7 118.2h1l-.5 3.3zM364.9 118.2h1l-.4 3.3zM371.8 130.6l3.2-.8 .1 1zM360.5 157.3l.5 3.3-1.1-.1zM239.6 157.3l.6 3.3h-1.1zM211.2 118.7l1-.4 .9 3.2zM203.4 150.6l2.9-1.8-2.2 2.6zM339 33.4h1l-.4 3.4zM355 53.1l3.2-.8 .1 1.1zM346.7 64.9l.6 3.3h-1zM221.1 53.1l.5 3.3h-1z"/>
<path d="M389.6 139l1.5 6h-3zM188.4 139l1.5 6h-3z"/>
</g>
<g font-size="7.4">
<text x="179.8" y="148">A</text>
<text x="392.1" y="148">A</text>
<text x="355.2" y="259.6">HX assy</text>
<text x="359.3" y="280.5">HX</text>
</g>
<text font-size="7.1" x="267.4" y="93.6">SECTION A-A</text>
<g font-size="5.3">
<text x="41" y="9.9">8</text>
<text x="88.5" y="9.9">7</text>
<text x="138.5" y="9.9">6</text>
<text x="188.5" y="9.9">5</text>
<text x="238.5" y="9.9">4</text>
<text x="288.5" y="9.9">3</text>
<text x="338.5" y="9.9">2</text>
<text x="386" y="9.9">1</text>
<text x="16.2" y="31.6">F</text>
<text x="411.2" y="31.6">F</text>
<text x="16.1" y="75.9">E</text>
<text x="411.1" y="75.9">E</text>
<text x="15.5" y="125.9">D</text>
<text x="410.5" y="125.9">D</text>
<text x="15.4" y="175.9">C</text>
<text x="410.4" y="175.9">C</text>
<text x="16" y="225.9">B</text>
<text x="411" y="225.9">B</text>
<text x="15.5" y="270.1">A</text>
<text x="410.5" y="270.1">A</text>
<text x="41" y="291.9">8</text>
<text x="88.5" y="291.9">7</text>
<text x="138.5" y="291.9">6</text>
<text x="188.5" y="291.9">5</text>
<text x="238.5" y="291.9">4</text>
<text x="288.5" y="291.9">3</text>
<text x="338.5" y="291.9">2</text>
<text x="386" y="291.9">1</text>
</g>
<g font-size="4.1">
<text x="328" y="25.6">5X</text>
<text x="338.1" y="25.5">1</text>
<text x="387.5" y="52.5">12</text>
<text x="218.5" y="87.9">11</text>
<text x="73.4" y="90.7">SCALE 1 : 5</text>
<text x="333.2" y="90.3">14X</text>
<text x="344.6" y="90.2">10</text>
<text x="203.7" y="106.5">3</text>
<text x="31.4" y="109.4">4X</text>
<text x="41.4" y="109.3">4</text>
<text x="298.9" y="112">2</text>
<text x="363.9" y="109.4">9</text>
<text x="390.8" y="131.1">5</text>
<text x="184.5" y="168.4">6</text>
<text x="34.7" y="186.4">ITEM NO.</text>
<text x="66.4" y="186.4">PART NUMBER</text>
<text x="111.9" y="186.4">QTY.</text>
<text x="43.4" y="193.7">1</text>
<text x="58.1" y="193.7">baffle</text>
<text x="115.7" y="193.7">5</text>
<text x="238.4" y="194">8</text>
<text x="358.8" y="194">7</text>
<text x="43.4" y="201">2</text>
<text x="58.1" y="201">shell</text>
<text x="115.7" y="201">1</text>
<text x="43.4" y="207.9">3</text>
<text x="58.1" y="207.9">nozzle_entry</text>
<text x="115.7" y="207.9">1</text>
<text x="43.4" y="215.7">4</text>
<text x="58.1" y="215.7">nozzle</text>
<text x="115.7" y="215.7">4</text>
<text x="43.4" y="224.4">5</text>
<text x="58.1" y="222.2">endplate_no_splitter.</text>
<text x="58.1" y="226.7">stp</text>
<text x="115.7" y="224.4">1</text>
<text x="43.4" y="233.6">6</text>
<text x="58.1" y="233.6">endplate_splitter.stp</text>
<text x="115.7" y="233.6">1</text>
<text x="43.4" y="242.8">7</text>
<text x="58.1" y="240.5">tubesheet_no_splitte</text>
<text x="58.1" y="245.1">r.stp</text>
<text x="115.7" y="242.8">1</text>
<text x="43.4" y="252">8</text>
<text x="58.1" y="252">tubesheet_splitter.stp</text>
<text x="115.7" y="252">1</text>
<text x="43.4" y="259.8">9</text>
<text x="58.1" y="259.8">tube_section</text>
<text x="115.7" y="259.8">1</text>
<text x="42.1" y="266.6">10</text>
<text x="58.1" y="266.6">copper_tube</text>
<text x="114.4" y="266.6">14</text>
<text x="42.1" y="274">11</text>
<text x="58.1" y="274">EndHotSplitter</text>
<text x="115.7" y="274">1</text>
<text x="58.1" y="280.9">Cold Flow Splitter</text>
<text x="42.1" y="283.2">12</text>
<text x="58.1" y="285.4">Working Section</text>
<text x="115.7" y="283.2">1</text>
<text x="21" y="293.7">SOLIDWORKS Educational Product. For Instructional Use Only.</text>
</g>
<text font-size="3.9" x="400.9" y="275.8">A3</text>
<text font-size="3.2" x="298.5" y="278.2">See BOM</text>
<g font-size="1.7">
<text x="230.6" y="234.8">UNLESS OTHERWISE SPECIFIED:</text>
<text x="230.6" y="237.3">DIMENSIONS ARE IN MILLIMETERS</text>
<text x="230.6" y="239.8">SURFACE FINISH:</text>
<text x="264.4" y="234.8">FINISH:</text>
<text x="311.3" y="234.7">DEBURR AND</text>
<text x="311.3" y="237.2">BREAK SHARP</text>
<text x="311.3" y="239.7">EDGES</text>
<text x="342.6" y="236.2">DO NOT SCALE DRAWING</text>
<text x="383.3" y="236.4">REVISION</text>
<text x="230.6" y="242.3">TOLERANCES:</text>
<text x="232.2" y="244.8">LINEAR:</text>
<text x="232.2" y="247.3">ANGULAR:</text>
<text x="230.6" y="256.3">DRAWN</text>
<text x="242.3" y="256.3">Alex Jiang</text>
<text x="244.3" y="252.2">NAME</text>
<text x="260" y="252.1">SIGNATURE</text>
<text x="275" y="256.1">5/27/2025</text>
<text x="277.2" y="252.1">DATE</text>
<text x="330.1" y="252.1">TITLE:</text>
<text x="230.9" y="260.5">CHK'D</text>
<text x="230.4" y="264.6">APPV'D</text>
<text x="231.1" y="269">MFG</text>
<text x="231.5" y="273.2">Q.A</text>
<text x="285.6" y="272.7">MATERIAL:</text>
<text x="330" y="272.7">DWG NO.</text>
<text x="285.6" y="285.7">WEIGHT:</text>
<text x="330.1" y="285.8">SCALE:1:2</text>
<text x="374.5" y="285.8">SHEET 1 OF 1</text>
</g>
</svg>
